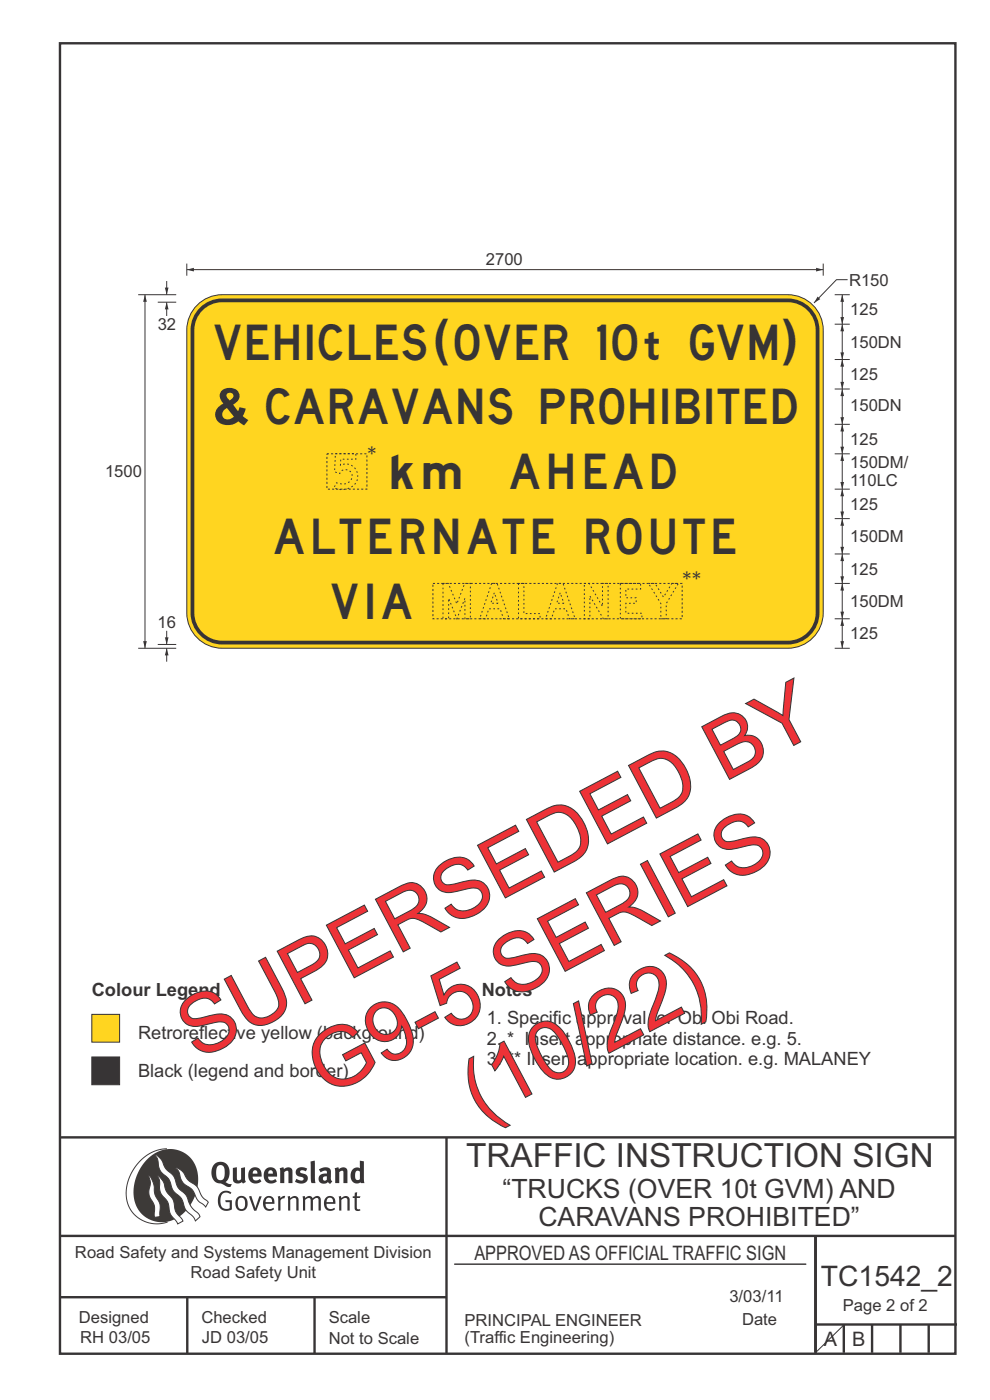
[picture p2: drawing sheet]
<svg xmlns="http://www.w3.org/2000/svg" width="210mm" height="297mm" viewBox="0 0 210 297" stroke-linecap="round" stroke-linejoin="round" font-family="sans-serif">
<g fill="none" stroke="#373435" stroke-width=".51">
<path d="M12.7 9.2h190v278h-190zM12.7 241.3h190M94.7 241.4v45.8M12.7 275.2h82M12.7 262.2h190.1M39.7 275.2v12M66.7 275.2v12M173 262.1v24.9M173 281h30M179 281v6M185 281v6M191 281v6"/>
<path d="M197 281v6"/>
</g>
<path d="M96.4 268.2h74.6" fill="none" stroke="#373435" stroke-width=".21"/>
<path d="M35.4 243.7a9.5 9.5 0 0 0-8.6 10.4 6.5 6.5 0 0 0 8.8 5.1" fill="none" stroke="#3d3a38" stroke-width=".21"/>
<path d="M31.3 245.9a6.1 6.1 0 0 1 7.3-1.6 6.1 6.1 0 0 1 3.4 6.6 8.8 8.8 0 0 1-7.2 8.4 6.1 6.1 0 0 1-6.4-7.5 10.5 10.5 0 0 1 2.9-5.9z" fill-rule="evenodd" fill="#3d3a38"/>
<g fill="#fefefe" stroke="#3d3a38" stroke-width=".21">
<path d="M31.6 249.4l.3 .3 .6 1.2 .4 2.5 1 2 .1 2.7-1.2 .2-.1-2.5-.9-1.8-.2-.7 .3-2.4z" fill-rule="evenodd"/>
<path d="M37.1 247.7l.6 .1 .9 .6 1.3 1.9 1.9 1.5 1.1 2.1 1.3 1.2-.6 1-1.6-1.5-1.2-2.2-2-1.5-.5-.9-.4-1.5z" fill-rule="evenodd"/>
<path d="M32.8 244.9l.4 .1 .9 .8 1 2.1 1.7 1.5 .9 2.5 1.7 1.6 1.2 2.5 1.6 1.6 .2 .5-1 .9-.4-.9-1.6-1.5-1-2.4-1.7-1.7-.9-2.4-1.8-1.7-.3-.9-.3-1.6z" fill-rule="evenodd"/>
<path d="M33.4 249.4l.5 .3 .7 1 .7 2 1.5 1.9 .5 2.5 1.4 1.8 .1 .1-1.1 .7-1.6-2.2-.6-2.5-1.4-1.9-.3-1v-1.6z" fill-rule="evenodd"/>
</g>
<g fill="#373435">
<path d="M46.8 253.1l.5-.4 .6-.1 .7 .1 .5 .3-.2 .3-.9-.3-.8 .2-.3 .7-.1 1.1 .1 .6 .3 .5 .5 .3 .6 .1 .4-.2v-1.3h-.8l-.1-.4h1.4v2l-.7 .2-.8 .1-.6-.2-.5-.5-.3-.8-.1-.9 .2-.8z" fill-rule="evenodd"/>
<path d="M50.7 254.3l.7-.2 .5 .5 .1 1.2-.2 .4-.3 .3h-.5l-.4-.4-.2-1.1zM50.4 254l-.5 1.1 .2 1.2 .8 .6 1-.2 .4-.4 .2-.5v-.8l-.2-.7-.3-.4-.5-.2h-.6z" fill-rule="evenodd"/>
<path d="M52.8 253.8l.5-.1 .9 2.6 .8-2.5h.5l-1.1 3h-.5z" fill-rule="evenodd"/>
<path d="M56.6 254.2l.4-.1 .4 .1 .2 .3 .1 .5h-1.4zM56.2 254l-.4 1v.7l.3 .6 .3 .4 .6 .2 1-.3 .2-.1-.2-.3-.6 .3-.7-.2-.3-.2-.1-.6v-.1h1.9l-.2-1.2-.8-.5-.5 .1z" fill-rule="evenodd"/>
<path d="M58.9 253.8l.5-.1 .1 .5 .4-.4 .6-.1-.2 .5-.4 .1-.4 .3v2.2h-.5z" fill-rule="evenodd"/>
<path d="M61 253.8h.5a.24 .24 0 0 0 .1 .3 .24 .24 0 0 0 .3-.2l.8-.2 .6 .5v2.6h-.4l-.1-2.3-.1-.3-.3-.1-.8 .5v2.2h-.5z" fill-rule="evenodd"/>
<path d="M64.2 253.8h.4a.23 .23 0 0 0 .2 .3 .23 .23 0 0 0 .3-.2l.5-.2 .5 .2a.23 .23 0 0 0 .3 .2 .23 .23 0 0 0 .2-.1l.8-.3 .6 .4 .1 2.7h-.5v-2.3l-.1-.3-.3-.1-.8 .5v2.2h-.5v-2.3l-.1-.3h-.3l-.8 .4v2.2h-.4z" fill-rule="evenodd"/>
<path d="M69.5 254.2l.5-.1 .4 .1 .2 .8h-1.3zM69.2 254l-.5 1 .1 .7 .2 .6 .4 .4 .4 .2 1.1-.3 .2-.1-.2-.3-.6 .3-.7-.2-.3-.3v-.6h1.9l-.2-1.2-.4-.3-.5-.2-.5 .1z" fill-rule="evenodd"/>
<path d="M71.8 253.8h.5a.24 .24 0 0 0 .1 .3 .24 .24 0 0 0 .4-.2l.7-.2 .6 .5 .1 2.6h-.5v-2.3l-.1-.3-.4-.1-.8 .5v2.2h-.5z" fill-rule="evenodd"/>
<path d="M75.3 253l.5-.1-.1 .9h.8l-.2 .3h-.6v2.2l.2 .2h.5v.3l-.2 .1-.6-.1-.4-.3v-2.4h-.4v-.3h.4z" fill-rule="evenodd"/>
<path d="M46.2 247.4l.4-.2h.4l.6 .6v1.8l-.2 .5-.4 .2h-.7l-.3-.5-.1-1.6zM45.5 246.9l-.4 .7-.2 .8v1l.3 .9 .7 .6 1 .2 1.6 .7 .4-.1 .3-.5h-.6l-.8-.4 .7-.9 .2-1.5a1.91 1.91 0 0 0-1.1-1.8 1.91 1.91 0 0 0-2.1 .3z" fill-rule="evenodd"/>
<path d="M49.4 247.8l.8-.2 .1 2.5 .1 .2 .3 .1 .4-.3v-2.3l.9-.2v2.6l.2 .5-.7 .3a.39 .39 0 0 0-.7 0h-.8l-.5-.4z" fill-rule="evenodd"/>
<path d="M53.8 248.4l.3-.1h.3l.2 .7h-1zM53.1 248l-.3 .5-.1 .8v.7l.4 .6 .5 .4 .6 .1 .7-.1 .6-.4-.4-.5-.4 .3h-.5l-.4-.1-.2-.4v-.3h1.9l-.1-1-.3-.6-1-.4-.5 .1z" fill-rule="evenodd"/>
<path d="M57.1 248.4l.2-.1h.4l.2 .7h-1zM56.4 248l-.4 .6-.1 .8 .1 .7 .4 .5 .5 .4 .6 .1 .6-.1 .6-.4-.3-.5-.6 .3h-.5l-.4-.6v-.2h1.9l-.1-1-.3-.6-.5-.3-.5-.1-.5 .1z" fill-rule="evenodd"/>
<path d="M59.3 247.8l.8-.2 .1 .4 1-.4 .7 .3 .1 .5v2.6h-.8v-2.3l-.3-.3-.6 .3v2.3h-.9z" fill-rule="evenodd"/>
<path d="M63 248l.9-.4 1.3 .3-.3 .6-.9-.2-.3 .2 .1 .3 1 .3 .4 .4v.8l-.4 .6-1.1 .2-1.1-.4 .3-.6 1 .4 .3-.1 .2-.3-.2-.3-.9-.3-.4-.3-.2-.6z" fill-rule="evenodd"/>
<path d="M68.6 249.7l.7-.2v.8l-.3 .2-.3-.1-.2-.3zM67.6 248.1l.4 .6 .8-.4 .5 .2a.35 .35 0 0 1 0 .5 .35 .35 0 0 1-.5 0l-1 .4-.2 .9 .2 .4 .3 .3h1.1a.49 .49 0 0 1 .8 .2l.5-.6-.3-.4v-1.7l-.2-.5-.4-.3-.6-.1z" fill-rule="evenodd"/>
<path d="M71 247.8l.8-.2 .1 .4 .9-.4 .7 .3 .2 .5v2.6h-.8l-.1-2.3-.2-.3-.6 .3v2.3h-.9z" fill-rule="evenodd"/>
<path d="M75.6 248.5l.3-.1 .4 .2v1.5l-.3 .2h-.4l-.2-.4-.1-.9zM76.3 246.2v1.3a.19 .19 0 0 1 0 .3 .19 .19 0 0 1-.3-.1l-.8 .1-.6 .5-.2 .9 .1 1 .3 .5 .6 .3h.6l.5-.2v.2h.8l-.1-4.6z" fill-rule="evenodd"/>
<path d="M65.9 246.4l.9-.2 .1 4.8h-.8l-.1-.3z" fill-rule="evenodd"/>
</g>
<path d="M179 281.1l-6 5.9" fill="none" stroke="#373435" stroke-width=".21"/>
<path d="M19.5 215.2h5.9v5.9h-5.9z" fill-rule="evenodd" fill="#ffd520" stroke="#373435" stroke-width=".21"/>
<path d="M19.5 224.2h5.9v5.9h-5.9z" fill-rule="evenodd" fill="#373435" stroke="#373435" stroke-width=".21"/>
<path d="M41.5 65.1a7.5 7.5 0 0 1 5.6-2.6h120a7.5 7.5 0 0 1 7.5 7.5v60a7.5 7.5 0 0 1-7.5 7.5h-120a7.5 7.5 0 0 1-7.5-7.5v-60a7.5 7.5 0 0 1 1.9-4.9z" fill-rule="evenodd" fill="#ffd520" stroke="#373435" stroke-width=".21"/>
<path d="M42.1 65.6a6.7 6.7 0 0 1 5-2.3h120a6.7 6.7 0 0 1 6.7 6.7v60a6.7 6.7 0 0 1-6.7 6.7h-120a6.7 6.7 0 0 1-6.7-6.7v-60a6.7 6.7 0 0 1 1.7-4.4z" fill-rule="evenodd" fill="#373435"/>
<path d="M43 65.9a5.9 5.9 0 0 1 4.1-1.8h120a5.9 5.9 0 0 1 5.9 5.9v60a5.9 5.9 0 0 1-5.9 5.9h-120a5.9 5.9 0 0 1-5.9-5.9v-60a5.9 5.9 0 0 1 1.8-4.1z" fill-rule="evenodd" fill="#ffd520"/>
<path d="M39.6 57.2h135" fill="none" stroke="#373435" stroke-width=".21"/>
<g fill="#373435">
<path d="M39.6 57.2l1.5-.4v.8z"/>
<path d="M173.1 56.8l1.5 .4-1.5 .4z"/>
</g>
<path d="M39.6 55.9v2.6M179.8 59.3h-2.4l-4.7 5" fill="none" stroke="#373435" stroke-width=".21"/>
<path d="M69.3 96.3h8.5v7.5h-8.5zM91.8 123.8h52.9v7.5h-52.9z" fill="none" stroke="#373435" stroke-width=".21" stroke-dasharray=".4 .4" stroke-linecap="butt"/>
<path d="M173.4 62.9l.6 .6-1.3 .8z" fill="#373435"/>
<path d="M177.1 131.3h3.2M178.7 131.3v6.2" fill="none" stroke="#373435" stroke-width=".21"/>
<g fill="#373435">
<path d="M178.7 131.3l.3 1.5h-.7z"/>
<path d="M178.3 136h.7l-.3 1.5z"/>
</g>
<path d="M178.7 123.8v7.5" fill="none" stroke="#373435" stroke-width=".21"/>
<g fill="#373435">
<path d="M178.7 123.8l.3 1.5h-.7z"/>
<path d="M178.3 129.8h.7l-.3 1.5z"/>
</g>
<path d="M177.1 117.5h3.2M178.7 110v7.5M177.1 123.8h3.2" fill="none" stroke="#373435" stroke-width=".21"/>
<g fill="#373435">
<path d="M178.7 110l.3 1.5h-.7z"/>
<path d="M178.3 116h.7l-.3 1.5z"/>
</g>
<path d="M177.1 96.3h3.2M178.7 96.3v7.5M177.1 110h3.2M177.1 103.8h3.2" fill="none" stroke="#373435" stroke-width=".21"/>
<g fill="#373435">
<path d="M178.7 96.3l.3 1.5h-.7z"/>
<path d="M178.3 102.3h.7l-.3 1.5z"/>
</g>
<path d="M177.1 68.8h3.2M177.1 76.3h3.2M178.7 68.8v7.5" fill="none" stroke="#373435" stroke-width=".21"/>
<g fill="#373435">
<path d="M178.7 68.8l.3 1.5h-.7z"/>
<path d="M178.3 74.8h.7l-.3 1.5z"/>
</g>
<path d="M35.4 137.5v2.9M177.1 137.5h3.2" fill="none" stroke="#373435" stroke-width=".21"/>
<path d="M35.4 137.5l.4 1.5h-.8z" fill="#373435"/>
<path d="M29.3 62.5h8.1M33.5 64.1h3.9M35.4 64.1v2.9M29.3 137.5h8.1M33.5 136.7h3.9" fill="none" stroke="#373435" stroke-width=".21"/>
<path d="M35.4 64.1l.4 1.5h-.8z" fill="#373435"/>
<path d="M35.4 59.6v2.9" fill="none" stroke="#373435" stroke-width=".21"/>
<path d="M35 61h.8l-.4 1.5z" fill="#373435"/>
<path d="M35.4 133.8v2.9" fill="none" stroke="#373435" stroke-width=".21"/>
<path d="M35 135.2h.8l-.4 1.5z" fill="#373435"/>
<path d="M30.8 62.5v75" fill="none" stroke="#373435" stroke-width=".21"/>
<g fill="#373435">
<path d="M30.8 62.5l.3 1.5h-.7z"/>
<path d="M30.4 136h.7l-.3 1.5z"/>
</g>
<path d="M174.6 55.9v2.6M177.1 82.5h3.2M177.1 90h3.2M178.7 82.5v7.5" fill="none" stroke="#373435" stroke-width=".21"/>
<g fill="#373435">
<path d="M178.7 82.5l.3 1.5h-.7z"/>
<path d="M178.3 88.5h.7l-.3 1.5z"/>
</g>
<path d="M178.7 117.5v6.3" fill="none" stroke="#373435" stroke-width=".21"/>
<g fill="#373435">
<path d="M178.7 117.5l.3 1.5h-.7z"/>
<path d="M178.3 122.3h.7l-.3 1.5z"/>
</g>
<path d="M178.7 103.8v6.2" fill="none" stroke="#373435" stroke-width=".21"/>
<g fill="#373435">
<path d="M178.7 103.8l.3 1.5h-.7z"/>
<path d="M178.3 108.5h.7l-.3 1.5z"/>
</g>
<path d="M178.7 90v6.3" fill="none" stroke="#373435" stroke-width=".21"/>
<g fill="#373435">
<path d="M178.7 90l.3 1.5h-.7z"/>
<path d="M178.3 94.8h.7l-.3 1.5z"/>
</g>
<path d="M178.7 76.3v6.2" fill="none" stroke="#373435" stroke-width=".21"/>
<g fill="#373435">
<path d="M178.7 76.3l.3 1.5h-.7z"/>
<path d="M178.3 81h.7l-.3 1.5z"/>
</g>
<path d="M178.7 62.5v6.3" fill="none" stroke="#373435" stroke-width=".21"/>
<g fill="#373435">
<path d="M178.7 62.5l.3 1.5h-.7z"/>
<path d="M178.3 67.3h.7l-.3 1.5z"/>
</g>
<path d="M177.1 62.5h3.2" fill="none" stroke="#373435" stroke-width=".21"/>
<g font-size="17.6" fill="#ed3237">
<text x="41.8" y="225" transform="rotate(-28 41.8 225)">SUPERSEDED BY</text>
<text x="69.2" y="232.8" transform="rotate(-28 69.2 232.8)">G9-5 SERIES</text>
<text x="101.8" y="237.9" transform="rotate(-28 101.8 237.9)">(10/22)</text>
</g>
<g font-size="10.6" fill="#373435">
<text x="91.9" y="75.3">(</text>
<text x="165.8" y="75.3">)</text>
<text x="45.2" y="90">&amp;</text>
</g>
<g font-size="7.5" fill="#373435">
<text x="45.5" y="76.3">VEHICLES OVER 10</text>
<text x="146.4" y="76.3">GVM</text>
<text x="56.5" y="90">CARAVANS PROHIBITED</text>
<text x="70.8" y="103.7">5</text>
<text x="108.2" y="103.8">AHEAD</text>
<text x="58.2" y="117.5">ALTERNATE ROUTE</text>
<text x="70.3" y="131.3">VIA MALANEY</text>
</g>
<text font-size="7.1" fill="#373435" x="98.9" y="247.5">TRAFFIC INSTRUCTION SIGN</text>
<text font-size="6" fill="#373435" x="174.1" y="272.8">TC1542_2</text>
<g font-size="5.6" fill="#373435">
<text x="106.6" y="254.2">“TRUCKS (OVER 10t GVM) AND</text>
<text x="114.2" y="260.1">CARAVANS PROHIBITED”</text>
</g>
<text font-size="5.5" fill="#373435" x="83.1" y="103.8">km</text>
<g font-size="4.8" fill="#373435">
<text x="77.9" y="98.2">*</text>
<text x="144.7" y="124.8">**</text>
</g>
<text font-size="4.5" fill="#373435" x="136.8" y="76.4">t</text>
<g font-size="4.2" fill="#373435">
<text x="100.6" y="267.2">APPROVED AS OFFICIAL TRAFFIC SIGN</text>
<text x="174.7" y="285.6">A</text>
<text x="180.7" y="285.6">B</text>
</g>
<g font-size="3.9" fill="#373435">
<text x="19.5" y="211.3">Colour Legend</text>
<text x="102.2" y="211.2">Notes</text>
<text x="29.3" y="220.4">Retroreflective yellow (background)</text>
<text x="103.3" y="217.3">1. Specific approval for Obi Obi Road.</text>
<text x="103.3" y="221.7">2. * Insert appropriate distance. e.g. 5.</text>
<text x="103.3" y="226">3. ** Insert appropriate location. e.g. MALANEY</text>
<text x="29.3" y="228.4">Black (legend and border)</text>
</g>
<g font-size="3.5" fill="#373435">
<text x="103.1" y="56.2">2700</text>
<text x="180.1" y="60.6">R150</text>
<text x="33.4" y="69.9">32</text>
<text x="180.3" y="66.9">125</text>
<text x="180.3" y="73.8">150DN</text>
<text x="180.3" y="80.6">125</text>
<text x="180.3" y="87.3">150DN</text>
<text x="180.3" y="94.4">125</text>
<text x="22.3" y="101.3">1500</text>
<text x="180.3" y="99.2">150DM/</text>
<text x="180.3" y="103.1">110LC</text>
<text x="180.3" y="108.1">125</text>
<text x="180.3" y="115">150DM</text>
<text x="180.3" y="121.9">125</text>
<text x="180.3" y="128.8">150DM</text>
<text x="33.4" y="133.2">16</text>
<text x="180.3" y="135.6">125</text>
<text x="15.9" y="266.8">Road Safety and Systems Management Division</text>
<text x="40.4" y="271.1">Road Safety Unit</text>
<text x="16.7" y="280.6">Designed</text>
<text x="42.7" y="280.6">Checked</text>
<text x="69.7" y="280.6">Scale</text>
<text x="98.5" y="281.3">PRINCIPAL ENGINEER</text>
<text x="154.7" y="276.2">3/03/11</text>
<text x="157.4" y="281.2">Date</text>
<text x="178.8" y="278.2">Page 2 of 2</text>
<text x="17" y="284.8">RH 03/05</text>
<text x="42.8" y="284.8">JD 03/05</text>
<text x="69.7" y="285.2">Not to Scale</text>
<text x="98.5" y="284.8">(Traffic Engineering)</text>
</g>
</svg>
